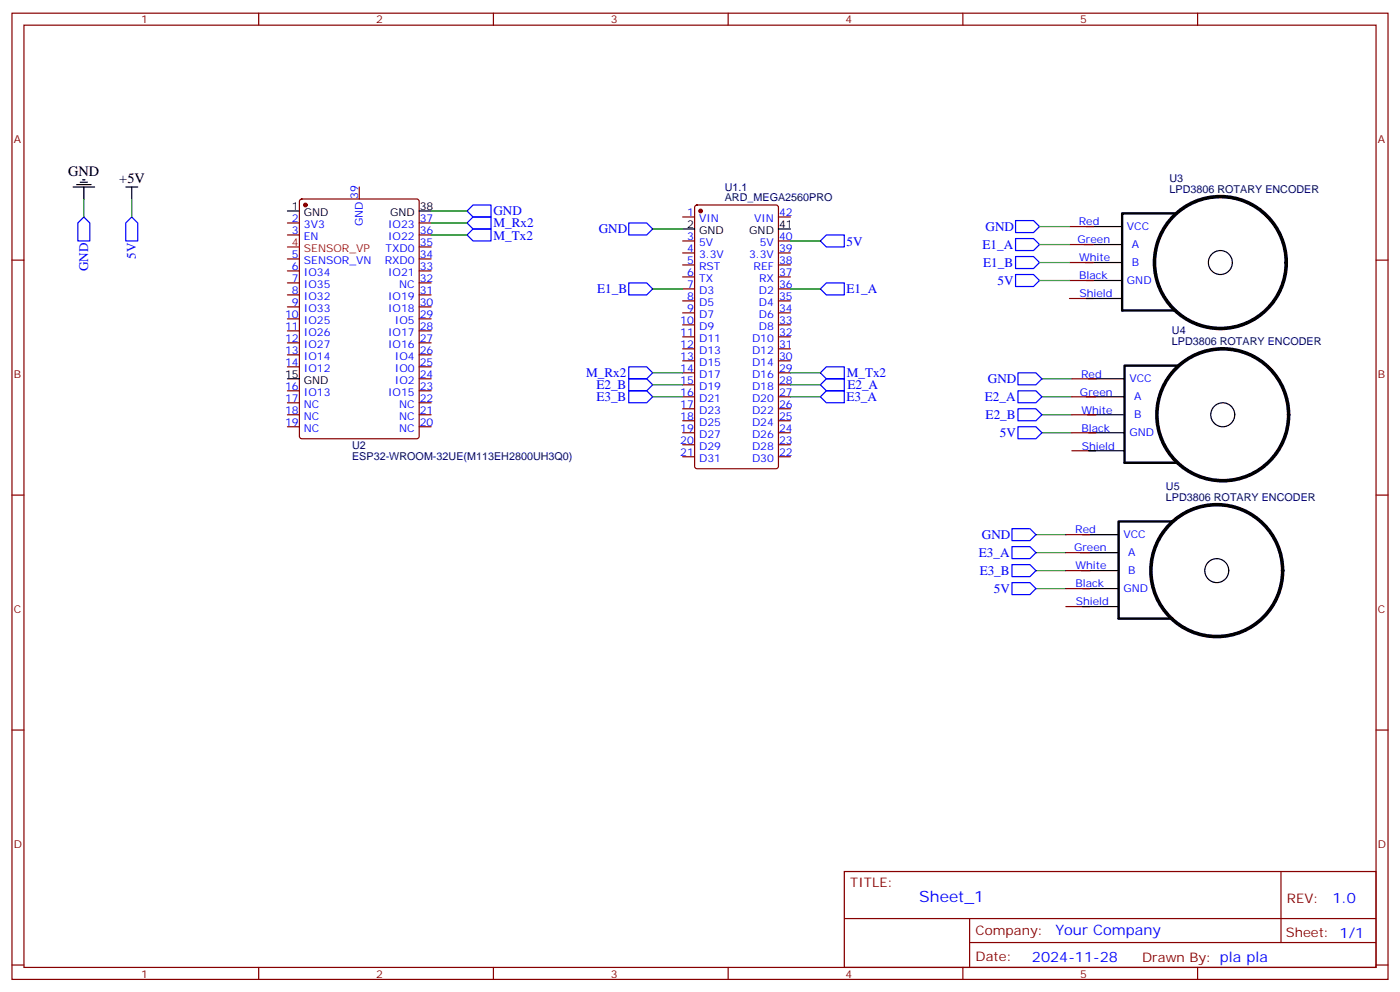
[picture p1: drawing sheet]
<svg xmlns="http://www.w3.org/2000/svg" width="412mm" height="292mm" viewBox="0 0 412 292" stroke-linecap="round" stroke-linejoin="round" font-family="sans-serif">
<g fill="none" stroke="#870000" stroke-width=".35">
<path d="M3.5 3.9h405.4v284.3h-405.4zM7.1 7.4h398.2v277.3h-398.2zM76.2 3.9v3.5M145.3 3.9v3.5M214.5 3.9v3.5M283.6 3.9v3.5M352.8 3.9v3.5M88.4 58.8l.5-.2h33.9l.6 .4 .1 69.4-.5 .7h-34.1l-.7-.4v-69.4zM105.8 55v3.6M3.5 76.6h3.6M84.7 65.6h3.5M84.7 69.1h3.5"/>
<path d="M84.7 76.2h3.5M84.7 79.7h3.5M123.5 65.6h3.5M123.5 69.1h3.5M123.5 76.2h3.5M123.5 79.7h3.5M123.5 72.7h3.5M201.1 63.9h3.5M201.1 70.9h3.5M201.1 74.4h3.5M201.1 78h3.5M204.8 60.5l.5-.2h23.3l.7 .5v76.4l-.5 .7h-23.5l-.6-.4-.1-76.5z"/>
<path d="M229.3 63.9h3.5M229.3 70.9h3.5M229.3 74.4h3.5M229.3 78h3.5M315 66.7h7.1M315 77.3h7.1M315 72h7.1M405.3 76.6h3.6M84.7 83.3h3.5M84.7 86.8h3.5M84.7 90.3h3.5M84.7 93.8h3.5"/>
<path d="M84.7 97.4h3.5M123.5 83.3h3.5M123.5 86.8h3.5M123.5 90.3h3.5M123.5 93.8h3.5M123.5 97.4h3.5M201.1 81.5h3.5M201.1 85h3.5M201.1 88.5h3.5M201.1 92.1h3.5M201.1 95.6h3.5M201.1 99.1h3.5"/>
<path d="M229.3 81.5h3.5M229.3 85h3.5M229.3 88.5h3.5M229.3 92.1h3.5M229.3 95.6h3.5M229.3 99.1h3.5M315 82.5h7.1M315 87.8h7.1M84.7 100.9h3.5M84.7 104.4h3.5M84.7 107.9h3.5M84.7 115h3.5"/>
<path d="M84.7 118.5h3.5M123.5 100.9h3.5M123.5 104.4h3.5M123.5 107.9h3.5M123.5 115h3.5M123.5 118.5h3.5M123.5 111.5h3.5M201.1 102.7h3.5M201.1 106.2h3.5M201.1 109.7h3.5M201.1 113.2h3.5M201.1 116.8h3.5"/>
<path d="M229.3 102.7h3.5M229.3 106.2h3.5M229.3 109.7h3.5M229.3 113.2h3.5M229.3 116.8h3.5M315.7 116.8h7.1M315.7 111.5h7.1M84.7 122.1h3.5M84.7 125.6h3.5M123.5 122.1h3.5M123.5 125.6h3.5M201.1 120.3h3.5"/>
<path d="M201.1 123.8h3.5M201.1 127.4h3.5M201.1 130.9h3.5M201.1 134.4h3.5M229.3 120.3h3.5M229.3 123.8h3.5M229.3 127.4h3.5M229.3 130.9h3.5M229.3 134.4h3.5M315.7 127.4h7.1M315.7 122.1h7.1M315.7 132.6h7.1"/>
<path d="M3.5 145.7h3.6M314 157.3h7M405.3 145.7h3.6M314 167.9h7M314 173.2h7M314 178.5h7M314 162.6h7M3.5 214.8h3.6M405.3 214.8h3.6M248.7 256.5h156.6v28.2h-156.6zM377.3 256.5v20.9M248.7 270.3h156.5"/>
<path d="M285.6 277.4h119.6M285.6 270.3v14.1M3.5 284h3.6M76.2 284.7v3.5M145.3 284.7v3.5M214.5 284.7v3.5M283.6 284.7v3.5M352.8 284.7v3.5M405.3 284h3.6"/>
</g>
<g fill="#870000" stroke="#870000" stroke-width=".35">
<circle cx="206.4" cy="62.1" r=".53"/>
<circle cx="90" cy="60.3" r=".53"/>
</g>
<g fill="none" stroke="#000" stroke-width=".35">
<path d="M21.5 55h6.4M22.6 54.3h4.2M23.6 53.6h2.2M24.3 52.9h.7M24.7 55v3.6M37 55h3.6M38.8 55v3.6M84.7 62.1h3.5M123.5 62.1h3.5M201.1 67.4h3.5M229.3 67.4h3.5M319.3 72h11.3"/>
<path d="M319.6 77.3h10.6M320 66.7h10.6M320 82.5h10.6M320 87.8h10.6M84.7 111.5h3.5M320 116.8h11.3M320.7 111.5h10.6M320.3 122.1h10.6M320.7 127.4h10.6M320.7 132.6h10.6M318.9 157.3h10.6M318.2 162.6h11.3"/>
<path d="M318.6 167.9h10.5M318.9 173.2h10.6M318.9 178.5h10.6"/>
<circle cx="359.5" cy="77.3" r="3.5"/>
<circle cx="360.2" cy="122.1" r="3.5"/>
<circle cx="358.4" cy="167.9" r="3.5"/>
</g>
<path d="M84.7 72.7h3.5" fill="none" stroke="#f00" stroke-width=".35"/>
<g fill="none" stroke="#000" stroke-width="1.1">
<circle cx="359.5" cy="77.3" r="19.4"/>
<circle cx="360.2" cy="122.1" r="19.4"/>
<circle cx="358.4" cy="167.9" r="19.4"/>
</g>
<path d="M346.4 62.8h-15.8v28.6h15.8M347.1 107.6h-15.8v28.6h15.8M345.4 153.5h-15.9v28.5h15.9" fill="none" stroke="#000" stroke-width=".71"/>
<g fill="none" stroke="#00f" stroke-width=".35">
<path d="M24.7 63.9l1.8 1.7v5.3h-3.6v-5.3zM38.8 63.9l1.8 1.7v5.3h-3.6v-5.3zM137.6 62.1l1.7-1.8h5.3v3.6h-5.3zM137.6 69.1l1.7-1.7h5.3v3.5h-5.3zM139.3 63.9h5.3v3.5h-5.3l-1.7-1.8zM185.2 65.6h5.3l1.8 1.8-1.8 1.7h-5.3zM241.7 70.9l1.7-1.8h5.3v3.6h-5.3zM299.2 64.9h5.2l1.8 1.8-1.8 1.7h-5.2zM299.2 70.2h5.2l1.8 1.8-1.8 1.7h-5.2zM299.2 75.5h5.2l1.8 1.8-1.8 1.7h-5.2zM185.2 83.3h5.3l1.8 1.7-1.8 1.8h-5.3zM241.7 85l1.7-1.7h5.3v3.5h-5.3z"/>
<path d="M299.2 80.8h5.2l1.8 1.7-1.8 1.8h-5.2zM185.2 111.5h5.3l1.8 1.7-1.8 1.8h-5.3zM185.2 115h5.3l1.8 1.8-1.8 1.7h-5.3zM185.2 107.9h5.3l1.8 1.8-1.8 1.8h-5.3zM241.7 113.2l1.7-1.7h5.3v3.5h-5.3zM241.7 116.8l1.7-1.8h5.3v3.5h-5.3zM241.7 109.7l1.7-1.8h5.3v3.6h-5.3zM299.9 115h5.3l1.7 1.8-1.7 1.7h-5.3zM299.9 109.7h5.3l1.7 1.8-1.7 1.7h-5.3zM299.9 120.3h5.3l1.7 1.8-1.7 1.7h-5.3zM299.9 125.6h5.3l1.7 1.8-1.7 1.7h-5.3zM298.1 155.6h5.3l1.8 1.7-1.8 1.8h-5.3z"/>
<path d="M298.1 166.2h5.3l1.8 1.7-1.8 1.8h-5.3zM298.1 160.9h5.3l1.8 1.7-1.8 1.8h-5.3zM298.1 171.4h5.3l1.8 1.8-1.8 1.8h-5.3z"/>
</g>
<g fill="none" stroke="#008700" stroke-width=".35">
<path d="M24.7 58.6v5.3M38.8 58.6v5.3M127 62.1h10.6M127 65.6h10.6M127 69.1h10.6M192.3 67.4h8.8M232.8 70.9h8.9M306.2 66.7h8.8M306.2 72h8.8M306.2 77.3h8.8M192.3 85h8.8M232.8 85h8.9"/>
<path d="M306.2 82.5h8.8M192.3 116.8h8.8M192.3 113.2h8.8M192.3 109.7h8.8M232.8 116.8h8.9M232.8 113.2h8.9M232.8 109.7h8.9M306.9 116.8h8.8M306.9 111.5h8.8M306.9 127.4h8.8M306.9 122.1h8.8M305.2 157.3h8.8"/>
<path d="M305.2 173.2h8.8M305.2 167.9h8.8M305.2 162.6h8.8"/>
</g>
<text font-size="4.6" fill="#00f" x="270.8" y="265.5">Sheet_1</text>
<g font-size="4.2">
<text x="20" y="51.7">GND</text>
<text x="35.1" y="53.8">+5V</text>
</g>
<g font-size="4.2" fill="#00f">
<text x="392.5" y="265.7">1.0</text>
<text x="310.9" y="275.3">Your Company</text>
<text x="304" y="283.1">2024-11-28</text>
</g>
<g font-size="3.9" fill="#00f">
<text x="145.3" y="63.3">GND</text>
<text x="145.3" y="70.5">M_Tx2</text>
<text x="145.3" y="66.8">M_Rx2</text>
<text x="176.4" y="68.6">GND</text>
<text x="290.3" y="67.9">GND</text>
<text x="40.1" y="76.2" transform="rotate(-90 40.1 76.2)">5V</text>
<text x="249.4" y="72.3">5V</text>
<text x="289.4" y="73.2">E1_A</text>
<text x="25.9" y="79.8" transform="rotate(-90 25.9 79.8)">GND</text>
<text x="289.6" y="78.5">E1_B</text>
<text x="293.8" y="83.8">5V</text>
<text x="175.9" y="86.3">E1_B</text>
<text x="249.3" y="86.3">E1_A</text>
<text x="172.7" y="111">M_Rx2</text>
<text x="249.4" y="111.1">M_Tx2</text>
<text x="291" y="112.7">GND</text>
<text x="175.7" y="114.4">E2_B</text>
<text x="175.7" y="118">E3_B</text>
<text x="249.3" y="118">E3_A</text>
<text x="249.6" y="114.5">E2_A</text>
<text x="290.1" y="118">E2_A</text>
<text x="290.3" y="123.3">E2_B</text>
<text x="294.6" y="128.6">5V</text>
<text x="289.2" y="158.6">GND</text>
<text x="288.3" y="163.9">E3_A</text>
<text x="288.6" y="169.2">E3_B</text>
<text x="292.8" y="174.5">5V</text>
</g>
<g font-size="3.9" fill="#800">
<text x="250.5" y="261.1">TITLE:</text>
<text x="379.1" y="265.7">REV:</text>
<text x="287.4" y="275.3">Company:</text>
<text x="378.7" y="275.9">Sheet: 1/1</text>
<text x="287.4" y="282.9">Date:</text>
<text x="336.4" y="283">Drawn By: pla pla</text>
</g>
<g font-size="3.2" fill="#800">
<text x="41.6" y="6.9">1</text>
<text x="110.8" y="6.9">2</text>
<text x="179.9" y="6.9">3</text>
<text x="249.1" y="6.9">4</text>
<text x="318.2" y="6.9">5</text>
<text x="4.1" y="42">A</text>
<text x="405.9" y="42">A</text>
<text x="4.1" y="111.1">B</text>
<text x="405.9" y="111.1">B</text>
<text x="4.1" y="180.3">C</text>
<text x="405.9" y="180.3">C</text>
<text x="4.1" y="249.4">D</text>
<text x="405.9" y="249.4">D</text>
<text x="41.6" y="287.7">1</text>
<text x="110.8" y="287.7">2</text>
<text x="179.9" y="287.7">3</text>
<text x="249.1" y="287.7">4</text>
<text x="318.2" y="287.7">5</text>
</g>
<g font-size="3.2" fill="#000080">
<text x="344.5" y="53.6">U3</text>
<text x="213.5" y="59.3">ARD_MEGA2560PRO</text>
<text x="213.5" y="56.1">U1.1</text>
<text x="344.5" y="56.8">LPD3806 ROTARY ENCODER</text>
<text x="345.2" y="101.6">LPD3806 ROTARY ENCODER</text>
<text x="345.2" y="98.4">U4</text>
<text x="103.7" y="135.4">ESP32-WROOM-32UE(M113EH2800UH3Q0)</text>
<text x="103.7" y="132.1">U2</text>
<text x="343.4" y="147.5">LPD3806 ROTARY ENCODER</text>
<text x="343.4" y="144.2">U5</text>
</g>
<g font-size="3.2" fill="#00f">
<text x="105.5" y="58.6" transform="rotate(-90 105.5 58.6)">39</text>
<text x="86" y="65.3">2</text>
<text x="123.6" y="65.3">37</text>
<text x="202.4" y="63.5">1</text>
<text x="205.9" y="65.3">VIN</text>
<text x="222.1" y="65.3">VIN</text>
<text x="229.5" y="63.5">42</text>
<text x="86" y="68.8">3</text>
<text x="89.5" y="67">3V3</text>
<text x="89.5" y="70.6">EN</text>
<text x="106.9" y="66.5" transform="rotate(-90 106.9 66.5)">GND</text>
<text x="114.3" y="70.6">IO22</text>
<text x="114.3" y="67">IO23</text>
<text x="123.6" y="68.8">36</text>
<text x="202.4" y="70.6">3</text>
<text x="229.5" y="70.6">40</text>
<text x="317.4" y="71.6">Green</text>
<text x="317.8" y="66.3">Red</text>
<text x="332" y="67.7">VCC</text>
<text x="86" y="75.8">5</text>
<text x="89.5" y="77.6">SENSOR_VN</text>
<text x="113.3" y="77.6">RXD0</text>
<text x="113.6" y="74.1">TXD0</text>
<text x="123.6" y="75.8">34</text>
<text x="123.6" y="72.3">35</text>
<text x="202.4" y="74.1">4</text>
<text x="202.4" y="77.6">5</text>
<text x="205.9" y="72.3">5V</text>
<text x="205.9" y="75.8">3.3V</text>
<text x="220.6" y="75.8">3.3V</text>
<text x="223.8" y="72.3">5V</text>
<text x="229.5" y="77.6">38</text>
<text x="229.5" y="74.1">39</text>
<text x="317.9" y="76.9">White</text>
<text x="333.4" y="73">A</text>
<text x="86" y="79.4">6</text>
<text x="86" y="82.9">7</text>
<text x="89.5" y="81.1">IO34</text>
<text x="114.3" y="81.1">IO21</text>
<text x="123.6" y="82.9">32</text>
<text x="123.6" y="79.4">33</text>
<text x="202.4" y="81.1">6</text>
<text x="205.9" y="79.4">RST</text>
<text x="205.9" y="82.9">TX</text>
<text x="222" y="79.4">REF</text>
<text x="223.6" y="82.9">RX</text>
<text x="229.5" y="81.1">37</text>
<text x="317.8" y="82.2">Black</text>
<text x="332" y="83.6">GND</text>
<text x="333.4" y="78.3">B</text>
<text x="86" y="86.4">8</text>
<text x="86" y="90">9</text>
<text x="89.5" y="84.7">IO35</text>
<text x="89.5" y="88.2">IO32</text>
<text x="114.3" y="88.2">IO19</text>
<text x="117.6" y="84.7">NC</text>
<text x="123.6" y="90">30</text>
<text x="123.6" y="86.4">31</text>
<text x="202.4" y="84.7">7</text>
<text x="202.4" y="88.2">8</text>
<text x="205.9" y="86.4">D3</text>
<text x="205.9" y="90">D5</text>
<text x="223.5" y="90">D4</text>
<text x="223.5" y="86.4">D2</text>
<text x="229.5" y="88.2">35</text>
<text x="229.5" y="84.7">36</text>
<text x="317.9" y="87.5">Shield</text>
<text x="84" y="93.5">10</text>
<text x="89.5" y="91.7">IO33</text>
<text x="89.5" y="95.2">IO25</text>
<text x="114.3" y="91.7">IO18</text>
<text x="116.3" y="95.2">IO5</text>
<text x="123.6" y="93.5">29</text>
<text x="200.4" y="95.2">10</text>
<text x="202.4" y="91.7">9</text>
<text x="205.9" y="93.5">D7</text>
<text x="223.5" y="93.5">D6</text>
<text x="229.5" y="95.2">33</text>
<text x="229.5" y="91.7">34</text>
<text x="84" y="97">11</text>
<text x="84" y="100.5">12</text>
<text x="89.5" y="98.8">IO26</text>
<text x="114.3" y="98.8">IO17</text>
<text x="123.6" y="100.5">27</text>
<text x="123.6" y="97">28</text>
<text x="200.4" y="98.8">11</text>
<text x="205.9" y="97">D9</text>
<text x="205.9" y="100.5">D11</text>
<text x="221.5" y="100.5">D10</text>
<text x="223.5" y="97">D8</text>
<text x="229.5" y="98.8">32</text>
<text x="84" y="104.1">13</text>
<text x="84" y="107.6">14</text>
<text x="89.5" y="102.3">IO27</text>
<text x="89.5" y="105.8">IO14</text>
<text x="114.3" y="102.3">IO16</text>
<text x="116.3" y="105.8">IO4</text>
<text x="123.6" y="107.6">25</text>
<text x="123.6" y="104.1">26</text>
<text x="200.4" y="102.3">12</text>
<text x="200.4" y="105.8">13</text>
<text x="205.9" y="104.1">D13</text>
<text x="205.9" y="107.6">D15</text>
<text x="221.5" y="107.6">D14</text>
<text x="221.5" y="104.1">D12</text>
<text x="229.5" y="105.8">30</text>
<text x="229.5" y="102.3">31</text>
<text x="89.5" y="109.4">IO12</text>
<text x="116.3" y="112.9">IO2</text>
<text x="116.3" y="109.4">IO0</text>
<text x="123.6" y="111.1">24</text>
<text x="200.4" y="109.4">14</text>
<text x="200.4" y="112.9">15</text>
<text x="205.9" y="111.1">D17</text>
<text x="221.5" y="111.1">D16</text>
<text x="229.5" y="112.9">28</text>
<text x="229.5" y="109.4">29</text>
<text x="318.5" y="111.1">Red</text>
<text x="332.7" y="112.5">VCC</text>
<text x="84" y="114.7">16</text>
<text x="84" y="118.2">17</text>
<text x="89.5" y="116.4">IO13</text>
<text x="89.5" y="119.9">NC</text>
<text x="114.3" y="116.4">IO15</text>
<text x="117.6" y="119.9">NC</text>
<text x="123.6" y="118.2">22</text>
<text x="123.6" y="114.7">23</text>
<text x="200.4" y="116.4">16</text>
<text x="200.4" y="119.9">17</text>
<text x="205.9" y="114.7">D19</text>
<text x="205.9" y="118.2">D21</text>
<text x="221.5" y="118.2">D20</text>
<text x="221.5" y="114.7">D18</text>
<text x="229.5" y="119.9">26</text>
<text x="229.5" y="116.4">27</text>
<text x="318.1" y="116.4">Green</text>
<text x="334.1" y="117.8">A</text>
<text x="84" y="121.7">18</text>
<text x="84" y="125.2">19</text>
<text x="89.5" y="123.5">NC</text>
<text x="117.6" y="123.5">NC</text>
<text x="123.6" y="125.2">20</text>
<text x="123.6" y="121.7">21</text>
<text x="200.4" y="123.5">18</text>
<text x="205.9" y="121.7">D23</text>
<text x="205.9" y="125.2">D25</text>
<text x="221.5" y="125.2">D24</text>
<text x="221.5" y="121.7">D22</text>
<text x="229.5" y="123.5">25</text>
<text x="318.6" y="121.7">White</text>
<text x="334.1" y="123.1">B</text>
<text x="89.5" y="127">NC</text>
<text x="117.6" y="127">NC</text>
<text x="200.4" y="127">19</text>
<text x="200.4" y="130.5">20</text>
<text x="205.9" y="128.8">D27</text>
<text x="221.5" y="128.8">D26</text>
<text x="229.5" y="130.5">23</text>
<text x="229.5" y="127">24</text>
<text x="318.5" y="127">Black</text>
<text x="332.7" y="128.4">GND</text>
<text x="200.4" y="134.1">21</text>
<text x="205.9" y="132.3">D29</text>
<text x="205.9" y="135.8">D31</text>
<text x="221.5" y="135.8">D30</text>
<text x="221.5" y="132.3">D28</text>
<text x="229.5" y="134.1">22</text>
<text x="318.7" y="132.3">Shield</text>
<text x="316.7" y="157">Red</text>
<text x="330.9" y="158.4">VCC</text>
<text x="316.4" y="162.3">Green</text>
<text x="316.8" y="167.6">White</text>
<text x="332.3" y="163.7">A</text>
<text x="316.8" y="172.9">Black</text>
<text x="332.3" y="169">B</text>
<text x="316.9" y="178.2">Shield</text>
<text x="330.9" y="174.3">GND</text>
</g>
<g font-size="3.2">
<text x="86" y="61.7">1</text>
<text x="89.5" y="63.5">GND</text>
<text x="114.9" y="63.5">GND</text>
<text x="123.6" y="61.7">38</text>
<text x="202.4" y="67">2</text>
<text x="205.9" y="68.8">GND</text>
<text x="220.7" y="68.8">GND</text>
<text x="229.5" y="67">41</text>
<text x="84" y="111.1">15</text>
<text x="89.5" y="112.9">GND</text>
</g>
<g font-size="3.2" fill="#f00">
<text x="86" y="72.3">4</text>
<text x="89.5" y="74.1">SENSOR_VP</text>
</g>
</svg>
